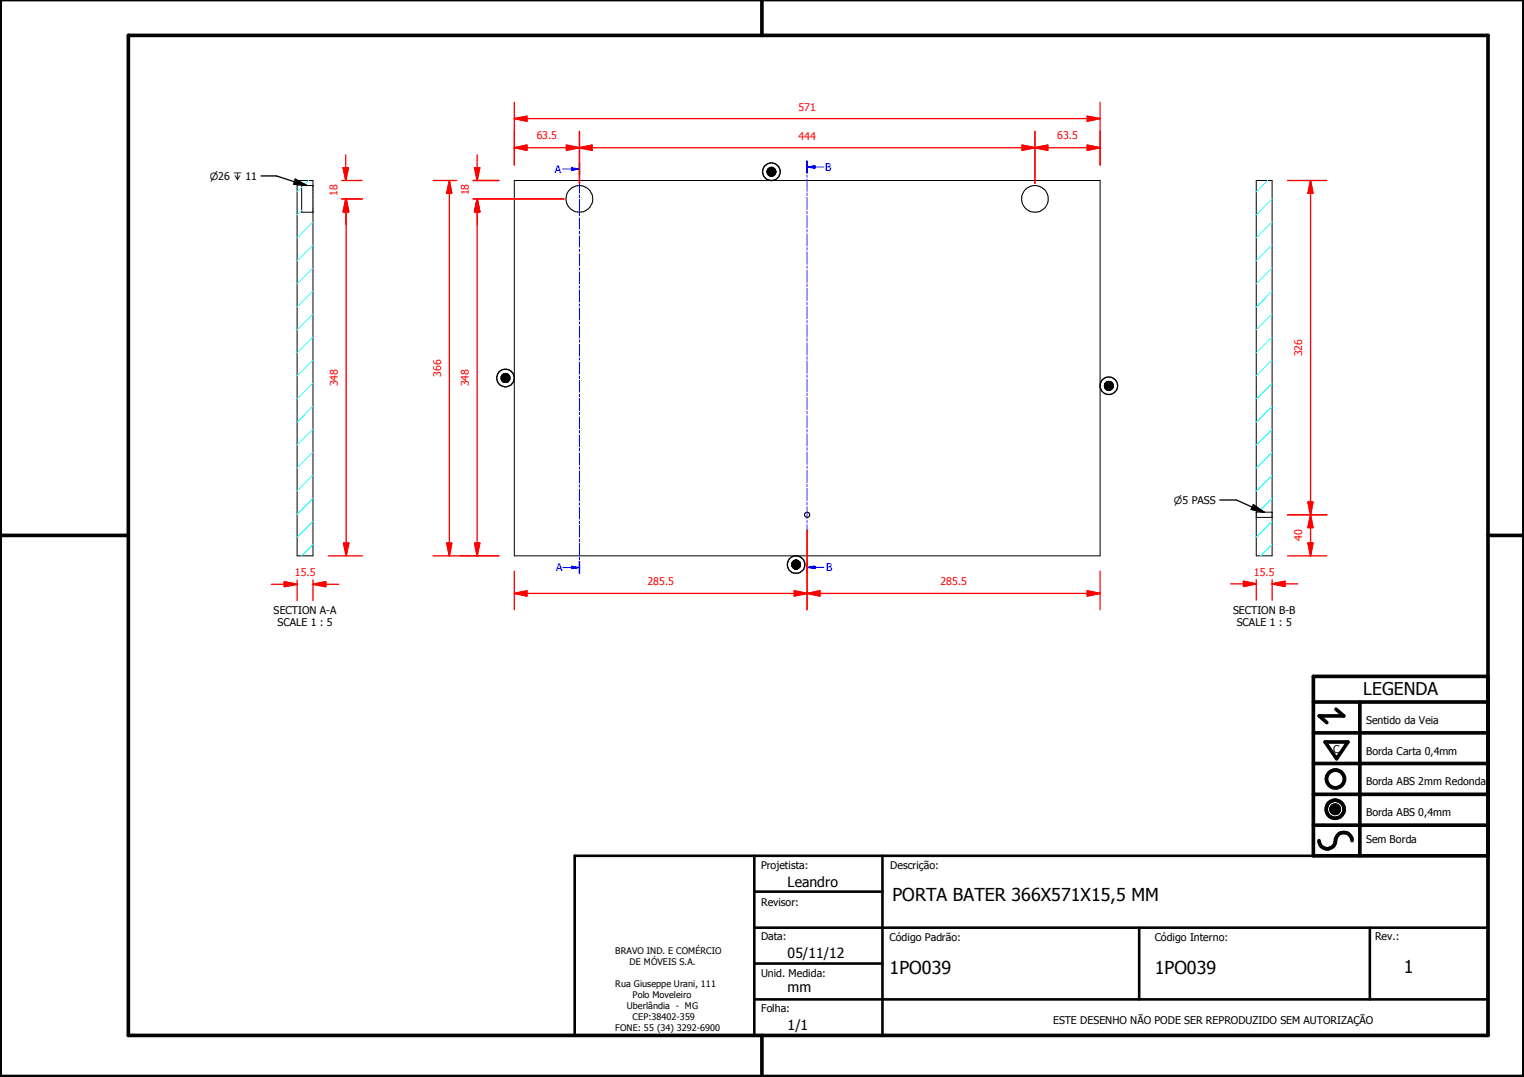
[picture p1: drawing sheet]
<svg xmlns="http://www.w3.org/2000/svg" width="297mm" height="210mm" viewBox="0 0 297 210" stroke-linecap="round" stroke-linejoin="round" font-family="sans-serif">
<g fill="none" stroke="#000" stroke-width=".19">
<path d="M57.9 35.2h3.1v73.1h-3.1zM61 36.2h-2.2v5.2h2.2M100.2 35.2h114.2v73.1h-114.2zM149.5 33.4h1.7zM149.5 33.4h1.7v.2zM149.5 33.4l1.7 .2h-1.7zM149.5 33.6h1.7zM149.5 33.6l1.7 .1zM149.5 33.7h1.7zM149.5 33.3l1.7 .1zM149.6 33.7h1.6zM149.6 33.7l1.5 .1z"/>
<path d="M149.6 33.8h1.5zM149.6 33.8l1.5 .1zM149.6 33.2l1.6 .1h-1.7zM149.6 33.2h1.6v.1zM149.6 33.1l1.6 .1zM149.6 33.9h1.5zM149.6 33.9l1.4 .1zM149.6 33.1h1.5h-1.5zM149.6 33.1h1.5zM149.7 34h1.3zM149.7 33l1.4 .1zM149.7 34l1.2 .1z"/>
<path d="M149.7 32.9l1.3 .1zM149.8 34.1h1.1zM149.8 34.1l1 .1zM149.8 32.9h1.2zM149.8 32.9h1.1zM149.9 34.2h.9zM149.9 32.8l1 .1zM149.9 32.8h.9zM149.9 34.2h.8zM150 34.2h.7zM150 34.2l.6 .1zM150 32.7l.8 .1h-.9z"/>
<path d="M150 32.7l.8 .1zM150 32.7h.7zM150.1 34.3h.5zM150.1 34.3h.4zM150.1 32.7h.6zM150.1 32.7h.5zM150.2 34.3h.3zM150.2 34.3h.2zM150.2 32.6l.4 .1zM150.2 32.6h.3zM150.3 34.3h.1zM150.3 32.6h.2z"/>
<path d="M150.3 32.6h.1zM244.9 35.2h3v73.1h-3zM97.7 73.6l1.7 .1zM97.7 73.7h1.7v.1zM97.7 73.7l1.7 .1h-1.7zM97.7 73.8l1.7 .1zM97.7 73.9h1.7zM97.7 73.9h1.7l-.1 .1zM97.7 73.9l1.6 .1h-1.6zM97.7 73.5l1.7 .1h-1.7zM97.7 73.5h1.7v.1zM97.7 73.4l1.7 .1z"/>
<path d="M97.7 74l1.6 .1zM97.7 73.4h1.7zM97.8 74.1h1.5zM97.8 74.1l1.4 .1zM97.8 73.2l1.5 .2h-1.6zM97.8 73.2h1.5v.2zM97.8 74.2h1.4zM97.8 74.2l1.3 .1zM97.8 73.2h1.5zM97.8 73.2h1.4zM97.9 74.3h1.2zM97.9 73.1l1.3 .1z"/>
<path d="M98 74.3h1.1zM98 74.3l1 .1zM98 73l1.1 .1h-1.2zM98 73l1.1 .1zM98 74.4h1zM98 73h1.1zM98 73h1zM98.1 74.4h.9zM98.1 74.4h.7zM98.1 72.9l.9 .1zM98.1 72.9h.9zM98.2 74.4h.6z"/>
<path d="M98.2 74.4l.6 .1zM98.2 72.9h.8zM98.2 72.9h.6zM98.3 74.5h.5zM98.3 74.5h.4zM98.3 72.9h.5zM98.3 74.5h.3zM98.3 72.9h.4zM98.4 74.5h.2zM98.4 72.9h.3zM98.4 72.9h.2zM215.3 75.2l1.7 .1z"/>
<path d="M215.3 75.1l1.7 .1zM215.3 75.3h1.7v.1zM215.3 75.3l1.7 .1h-1.7zM215.3 75.4h1.7zM215.3 75.4h1.6zM215.3 75.4l1.6 .1zM215.3 75l1.7 .1zM215.3 74.9l1.7 .1zM215.3 75.5l1.6 .1zM215.3 74.8l1.6 .1zM215.4 75.6h1.5zM215.4 75.6l1.4 .1z"/>
<path d="M215.4 74.8h1.5zM215.4 75.7h1.4zM215.4 75.7l1.3 .1zM215.4 74.7l1.5 .1zM215.5 75.8h1.2zM215.5 74.6l1.3 .1zM215.6 75.8h1.1zM215.6 75.8l1 .1zM215.6 74.5l1.1 .1h-1.2zM215.6 74.5l1.1 .1zM215.6 75.9h1zM215.6 75.9h.9z"/>
<path d="M215.6 74.5h1.1zM215.6 74.5h1zM215.7 75.9h.8zM215.7 75.9h.7zM215.7 74.5h.9zM215.7 74.5h.8zM215.8 75.9h.6zM215.8 75.9l.6 .1zM215.8 74.4l.7 .1zM215.8 74.4h.6zM215.9 76h.5zM215.9 76h.4z"/>
<path d="M215.9 74.4h.5zM215.9 76h.3zM215.9 74.4h.4zM216 76h.2zM216 74.4h.3zM216 74.4h.2zM244.9 99.8h3M154.3 109.9l1.7 .1zM154.3 110l1.7 .1zM154.3 110.1l1.7 .1zM154.3 110.2h1.7v.1zM154.3 110.2l1.7 .1h-1.7z"/>
<path d="M154.3 110.3h1.7zM154.3 110.3l1.6 .1zM154.3 109.9h1.7zM154.3 109.8l1.7 .1zM154.4 110.4h1.5zM154.4 109.7l1.6 .1zM154.4 110.4l1.5 .1zM154.4 109.6l1.5 .1zM154.5 110.5h1.4zM154.5 110.5l1.3 .1zM154.5 109.6h1.4zM154.5 110.6h1.3z"/>
<path d="M154.5 110.6l1.2 .1zM154.5 109.5l1.4 .1zM154.5 109.5h1.3zM154.6 110.7h1.1zM154.6 109.4l1.2 .1zM154.6 110.7h1zM154.6 109.3l1.1 .1zM154.6 109.3h1.1zM154.7 110.7h.9zM154.7 110.7l.8 .1zM154.7 109.3h1zM154.7 109.3h.9z"/>
<path d="M154.8 110.8h.7zM154.8 110.8h.6zM154.8 109.3h.8zM154.8 109.3h.7zM154.9 110.8h.5zM154.9 110.8l.5 .1zM154.9 109.2l.6 .1zM154.9 109.2h.5zM155 110.9h.4zM155 110.9h.2zM155 109.2h.4zM155.1 110.9h.1z"/>
<path d="M155.1 109.2h.3zM155.1 109.2h.1zM244.9 100.8h3M259.4 157.6l1.6 .1zM259.4 157.7l1.6 .1zM259.4 157.8l1.6 .1zM259.4 157.9h1.6v.1zM259.4 157.9l1.6 .1h-1.5zM259.4 157.6h1.6zM259.5 158h1.5zM259.5 158l1.4 .1zM259.5 157.5l1.5 .1z"/>
<path d="M259.5 158.1h1.4zM259.5 157.4l1.5 .1zM259.5 158.1l1.4 .1zM259.5 157.3l1.4 .1zM259.6 158.2h1.3zM259.6 158.2h1.2zM259.6 157.2l1.3 .1zM259.6 158.2l1.2 .1zM259.6 157.2h1.3zM259.7 158.3h1.1zM259.7 158.3l1 .1zM259.7 157.1l1.1 .1z"/>
<path d="M259.7 157.1h1.1zM259.8 158.4h.9zM259.8 158.4h.8zM259.8 157.1h1zM259.8 157.1h.9zM259.8 158.4l.8 .1zM259.8 157l.9 .1zM259.8 157h.8zM259.9 158.5h.7zM259.9 158.5h.6zM259.9 157h.7zM260 158.5h.5z"/>
<path d="M260 158.5h.4zM260 157h.6zM260.1 158.5h.3zM260.1 158.5h.2zM260.1 156.9l.4 .1zM260.1 156.9h.3zM260.1 156.9h.2z"/>
<circle cx="112.9" cy="38.8" r="2.61"/>
<circle cx="201.7" cy="38.8" r="2.61"/>
<circle cx="157.3" cy="100.3" r=".5"/>
</g>
<g fill="#000">
<path d="M149.5 33.3l1.7 .1zM149.6 33.2l1.6 .1h-1.7zM149.6 33.2h1.6v.1zM149.6 33.1l1.6 .1zM149.6 33.1h1.5h-1.5zM149.6 33.1h1.5zM149.7 33l1.4 .1zM149.7 32.9l1.3 .1zM149.8 32.9h1.2zM149.8 32.9h1.1zM149.9 32.8l1 .1zM149.9 32.8h.9z"/>
<path d="M150 32.7l.8 .1h-.9zM150 32.7l.8 .1zM150 32.7h.7zM150.1 32.7h.6zM150.1 32.7h.5zM150.2 32.6l.4 .1zM150.2 32.6h.3zM150.3 32.6h.2zM150.3 32.6h.1zM150.2 34.3h.2zM150.3 34.3h.1zM150.1 34.3h.4z"/>
<path d="M150.2 34.3h.3zM150 34.2l.6 .1zM150.1 34.3h.5zM149.9 34.2h.8zM150 34.2h.7zM149.9 34.2h.9zM149.8 34.1l1 .1zM149.7 34l1.2 .1zM149.8 34.1h1.1zM149.7 34h1.3zM149.6 33.9l1.4 .1zM149.6 33.8l1.5 .1z"/>
<path d="M149.6 33.9h1.5zM149.6 33.7l1.5 .1zM149.6 33.8h1.5zM149.5 33.6l1.7 .1zM149.5 33.7h1.7zM149.6 33.7h1.6zM149.5 33.4h1.7zM149.5 33.4h1.7v.2zM149.5 33.4l1.7 .2h-1.7zM149.5 33.6h1.7zM97.7 73.5l1.7 .1h-1.7zM97.7 73.5h1.7v.1z"/>
<path d="M97.7 73.4l1.7 .1zM97.7 73.4h1.7zM97.8 73.2l1.5 .2h-1.6zM97.8 73.2h1.5v.2zM97.8 73.2h1.5zM97.8 73.2h1.4zM97.9 73.1l1.3 .1zM98 73l1.1 .1h-1.2zM98 73l1.1 .1zM98 73h1.1zM98 73h1zM98.1 72.9l.9 .1z"/>
<path d="M98.1 72.9h.9zM98.2 72.9h.8zM98.2 72.9h.6zM98.3 72.9h.5zM98.3 72.9h.4zM98.4 72.9h.3zM98.4 72.9h.2zM98.3 74.5h.3zM98.4 74.5h.2zM98.3 74.5h.4zM98.2 74.4l.6 .1zM98.3 74.5h.5z"/>
<path d="M98.1 74.4h.7zM98.2 74.4h.6zM98 74.4h1zM98.1 74.4h.9zM98 74.3l1 .1zM97.9 74.3h1.2zM98 74.3h1.1zM97.8 74.2l1.3 .1zM97.8 74.1l1.4 .1zM97.8 74.2h1.4zM97.7 73.9l1.6 .1h-1.6zM97.7 74l1.6 .1z"/>
<path d="M97.8 74.1h1.5zM97.7 73.6l1.7 .1zM97.7 73.7h1.7v.1zM97.7 73.7l1.7 .1h-1.7zM97.7 73.8l1.7 .1zM97.7 73.9h1.7zM97.7 73.9h1.7l-.1 .1zM215.3 75l1.7 .1zM215.3 74.9l1.7 .1zM215.3 74.8l1.6 .1zM215.4 74.8h1.5zM215.4 74.7l1.5 .1z"/>
<path d="M215.5 74.6l1.3 .1zM215.6 74.5l1.1 .1h-1.2zM215.6 74.5l1.1 .1zM215.6 74.5h1.1zM215.6 74.5h1zM215.7 74.5h.9zM215.7 74.5h.8zM215.8 74.4l.7 .1zM215.8 74.4h.6zM215.9 74.4h.5zM215.9 74.4h.4zM216 74.4h.3z"/>
<path d="M216 74.4h.2zM215.9 76h.3zM216 76h.2zM215.9 76h.4zM215.8 75.9l.6 .1zM215.9 76h.5zM215.7 75.9h.7zM215.8 75.9h.6zM215.6 75.9h.9zM215.7 75.9h.8zM215.6 75.8l1 .1zM215.6 75.9h1z"/>
<path d="M215.5 75.8h1.2zM215.6 75.8h1.1zM215.4 75.7l1.3 .1zM215.4 75.6l1.4 .1zM215.4 75.7h1.4zM215.3 75.4l1.6 .1zM215.3 75.5l1.6 .1zM215.4 75.6h1.5zM215.3 75.4h1.6zM215.3 75.1l1.7 .1zM215.3 75.2l1.7 .1zM215.3 75.3h1.7v.1z"/>
<path d="M215.3 75.3l1.7 .1h-1.7zM215.3 75.4h1.7zM154.3 109.9h1.7zM154.3 109.8l1.7 .1zM154.4 109.7l1.6 .1zM154.4 109.6l1.5 .1zM154.5 109.6h1.4zM154.5 109.5l1.4 .1zM154.5 109.5h1.3zM154.6 109.4l1.2 .1zM154.6 109.3l1.1 .1zM154.6 109.3h1.1z"/>
<path d="M154.7 109.3h1zM154.7 109.3h.9zM154.8 109.3h.8zM154.8 109.3h.7zM154.9 109.2l.6 .1zM154.9 109.2h.5zM155 109.2h.4zM155.1 109.2h.3zM155.1 109.2h.1zM155 110.9h.2zM155.1 110.9h.1zM154.9 110.8l.5 .1z"/>
<path d="M155 110.9h.4zM154.8 110.8h.6zM154.9 110.8h.5zM154.7 110.7l.8 .1zM154.8 110.8h.7zM154.6 110.7h1zM154.7 110.7h.9zM154.6 110.7h1.1zM154.5 110.6l1.2 .1zM154.5 110.5l1.3 .1zM154.5 110.6h1.3zM154.4 110.4l1.5 .1z"/>
<path d="M154.5 110.5h1.4zM154.3 110.3l1.6 .1zM154.4 110.4h1.5zM154.3 110.2l1.7 .1h-1.7zM154.3 110.3h1.7zM154.3 109.9l1.7 .1zM154.3 110l1.7 .1zM154.3 110.1l1.7 .1zM154.3 110.2h1.7v.1zM259.4 157.6h1.6zM259.5 157.5l1.5 .1zM259.5 157.4l1.5 .1z"/>
<path d="M259.5 157.3l1.4 .1zM259.6 157.2l1.3 .1zM259.6 157.2h1.3zM259.7 157.1l1.1 .1zM259.7 157.1h1.1zM259.8 157.1h1zM259.8 157.1h.9zM259.8 157l.9 .1zM259.8 157h.8zM259.9 157h.7zM260 157h.6zM260.1 156.9l.4 .1z"/>
<path d="M260.1 156.9h.3zM260.1 156.9h.2zM260.1 158.5h.2zM260 158.5h.4zM260.1 158.5h.3zM259.9 158.5h.6zM260 158.5h.5zM259.8 158.4l.8 .1zM259.9 158.5h.7zM259.8 158.4h.8zM259.7 158.3l1 .1zM259.8 158.4h.9z"/>
<path d="M259.6 158.2l1.2 .1zM259.7 158.3h1.1zM259.6 158.2h1.2zM259.5 158.1l1.4 .1zM259.6 158.2h1.3zM259.5 158l1.4 .1zM259.5 158.1h1.4zM259.4 157.9l1.6 .1h-1.5zM259.5 158h1.5zM259.4 157.6l1.6 .1zM259.4 157.7l1.6 .1zM259.4 157.8l1.6 .1z"/>
<path d="M259.4 157.9h1.6v.1z"/>
</g>
<g fill="none" stroke="#000" stroke-width=".71">
<path d="M148.5 0v6.9M297 -.1v209.9h-297v-209.9M25 6.9h265v194.9h-265zM0 104.4h25M290 104.4h7M256 136.8h34M260.4 138.2l1.5 1.3h-4.8l1.5 1.3M265 136.8v30M290 131.8h-34v35h34M256 154.8h34M256 148.8h34M256 142.8h34"/>
<path d="M258.3 144.6h4.4l-2.2 3.3zM256 160.8h34M257.1 163.8a1.62 1.62 0 0 0 1.8 1.6 1.62 1.62 0 0 0 1.4-1.9 1.63 1.63 0 0 1 1.7-1.2 1.63 1.63 0 0 1 1.5 1.5M148.5 201.8v8"/>
<circle cx="260.2" cy="157.7" r="1.76"/>
<circle cx="260.2" cy="157.7" r=".82"/>
<circle cx="260.3" cy="151.8" r="1.76"/>
</g>
<path d="M112 166.8h178v35h-178zM147 173.8h25M147 166.8v35M172 166.8v35M147 194.8h143M147 180.8h143M147 187.8h25M222 180.8v14M267 180.8v14" fill="none" stroke="#000" stroke-width=".51"/>
<g fill="none" stroke="#00f" stroke-width=".19">
<path d="M111.4 32.9h1.5M112.9 31.8v2.3M112.9 34.5v.5M112.9 35.3v2.3M112.9 38v.5M112.9 38.9v2.3M112.9 41.6v.4M112.9 42.4v2.3M112.9 45.1v.5M112.9 45.9v2.3M112.9 48.6v.5M112.9 49.4v2.4"/>
<path d="M112.9 52.2v.4M112.9 53v2.3M112.9 55.7v.4M112.9 56.5v2.3M112.9 59.2v.4M112.9 60v2.4M112.9 62.7v.5M112.9 63.6v2.3M112.9 66.3v.4M112.9 67.1v2.3M112.9 69.8v.4M112.9 70.6v2.3"/>
<path d="M112.9 73.3v.5M112.9 74.2v2.3M112.9 76.8v.5M112.9 77.7v2.3M112.9 80.4v.4M112.9 81.2v2.3M112.9 83.9v.5M112.9 84.8v2.3M112.9 87.4v.5M112.9 88.3v2.3M112.9 91v.4M112.9 91.8v2.3"/>
<path d="M112.9 94.5v.5M112.9 95.3v2.4M112.9 98v.5M112.9 98.8v2.4M112.9 101.6v.4M112.9 102.4v2.3M112.9 105.1v.4M112.9 105.9v2.3M112.9 108.6v.5M112.9 109.4v2.4"/>
</g>
<path d="M112.9 31.8v2.3M112.9 109.4v2.4" fill="none" stroke="#00f" stroke-width=".3"/>
<path d="M111.4 32.7l1.5 .2-1.5 .3z" fill="#00f"/>
<path d="M109.7 32.9h1.7M111.4 32.7l1.5 .2-1.5 .3zM111.4 110.6h1.5" fill="none" stroke="#00f" stroke-width=".19"/>
<path d="M111.4 110.4l1.5 .2-1.5 .2z" fill="#00f"/>
<g fill="none" stroke="#00f" stroke-width=".19">
<path d="M157.3 31.4v2.3M157.3 34.1v.4M157.3 34.9v2.4M157.3 37.6v.5M157.3 38.5v2.3M157.3 41.2v.5M157.3 42v2.4M157.3 44.7v.5M157.3 45.6v2.3M157.3 48.3v.4M157.3 49.1v2.4M157.3 51.9v.4"/>
<path d="M157.3 52.7v2.3M157.3 55.4v.4M157.3 56.2v2.3M157.3 58.9v.5M157.3 59.8v2.3M157.3 62.5v.4M157.3 63.3v2.4M157.3 66v.5M157.3 66.8v2.4M157.3 69.6v.4M157.3 70.4v2.3M157.3 73.1v.4"/>
<path d="M157.3 73.9v2.4M157.3 76.6v.5M157.3 77.5v2.3M157.3 80.2v.4M157.3 81v2.4M157.3 83.7v.5M157.3 84.6v2.3M157.3 87.3v.5M157.3 88.1v2.4M157.3 90.8v.5M157.3 91.7v2.3M157.3 94.4v.4"/>
<path d="M157.3 95.2v2.3M157.3 97.9v.5M157.3 98.8v2.3M109.7 110.6h1.7M111.4 110.4l1.5 .2-1.5 .2zM157.3 101.5v.4M157.3 102.3v2.3M157.3 105v.5M157.3 105.8v2.4M157.3 108.5v.5M157.3 109.4v2.3M157.3 110.6h1.5"/>
</g>
<g fill="none" stroke="#0ff" stroke-width=".19">
<path d="M58.8 36.5l-.9 .9M60.2 35.2l-1.1 1M58.8 41l-.9 .9M61 56.7l-3.1 3.2M61 52.2l-3.1 3.1M61 47.8l-3.1 3M61 43.3l-3.1 3.1M61 79.2l-3.1 3.1M61 74.7l-3.1 3.1M61 70.2l-3.1 3.1M61 65.7l-3.1 3.1M61 61.2l-3.1 3.1"/>
<path d="M61 97.1l-3.1 3.1M61 92.6l-3.1 3.1M61 88.1l-3.1 3.1M61 83.7l-3.1 3M61 106.1l-2.2 2.2M61 101.6l-3.1 3.1"/>
</g>
<path d="M157.3 31.4v2.3M157.3 109.4v2.3" fill="none" stroke="#00f" stroke-width=".3"/>
<path d="M157.3 110.6l1.5-.3v.5z" fill="#00f"/>
<path d="M157.3 32.6h1.5M157.3 110.6l1.5-.3v.5zM158.8 110.6h1.8" fill="none" stroke="#00f" stroke-width=".19"/>
<path d="M157.3 32.6l1.5-.3v.5z" fill="#00f"/>
<path d="M157.3 32.6l1.5-.3v.5zM158.8 32.6h1.8" fill="none" stroke="#00f" stroke-width=".19"/>
<g fill="none" stroke="#0ff" stroke-width=".19">
<path d="M247.1 35.2l-2.2 2.2M247.9 38.8l-3 3.1M247.9 56.7l-3 3.2M247.9 52.2l-3 3.1M247.9 47.8l-3 3M247.9 43.3l-3 3.1M247.9 79.2l-3 3.1M247.9 74.7l-3 3.1M247.9 70.2l-3 3.1M247.9 65.7l-3 3.1M247.9 61.2l-3 3.1M247.9 97.1l-2.7 2.7"/>
<path d="M247.9 92.6l-3 3.1M247.9 88.1l-3 3.1M247.9 83.7l-3 3M247.9 106.1l-2.2 2.2M247.9 101.6l-3 3.1"/>
</g>
<path d="M100.2 28.8h2.5" fill="none" stroke="#f00" stroke-width=".25"/>
<path d="M100.2 28.8l2.5-.5v1z" fill="#f00"/>
<path d="M100.2 28.8l2.5-.5v1zM110.4 28.8h2.5" fill="none" stroke="#f00" stroke-width=".25"/>
<path d="M110.4 28.3l2.5 .5-2.5 .5z" fill="#f00"/>
<path d="M100.2 25.6v6.6M102.7 28.8h7.7M110.4 28.3l2.5 .5-2.5 .5zM112.9 28.8h2.5M112.9 25.6v10.2" fill="none" stroke="#f00" stroke-width=".25"/>
<path d="M112.9 28.8l2.5-.5v1z" fill="#f00"/>
<path d="M112.9 28.8l2.5-.5v1zM199.2 28.8h2.5" fill="none" stroke="#f00" stroke-width=".25"/>
<path d="M199.2 28.3l2.5 .5-2.5 .5z" fill="#f00"/>
<path d="M112.9 25.6v10.2M115.4 28.8h83.8M199.2 28.3l2.5 .5-2.5 .5zM201.7 28.8h2.5M201.7 25.6v10.2" fill="none" stroke="#f00" stroke-width=".25"/>
<path d="M201.7 28.8l2.5-.5v1z" fill="#f00"/>
<path d="M201.7 28.8l2.5-.5v1zM211.9 28.8h2.5" fill="none" stroke="#f00" stroke-width=".25"/>
<path d="M211.9 28.3l2.5 .5-2.5 .5z" fill="#f00"/>
<path d="M100.2 23.1h2.5M201.7 25.6v10.2M204.2 28.8h7.7M211.9 28.3l2.5 .5-2.5 .5zM214.4 25.6v6.6" fill="none" stroke="#f00" stroke-width=".25"/>
<path d="M100.2 23.1l2.5-.5v1z" fill="#f00"/>
<path d="M100.2 23.1l2.5-.5v1zM211.9 23.1h2.5" fill="none" stroke="#f00" stroke-width=".25"/>
<path d="M211.9 22.6l2.5 .5-2.5 .5z" fill="#f00"/>
<path d="M100.2 19.9v12.3M214.4 19.9v12.3M102.7 23.1h109.2M211.9 22.6l2.5 .5-2.5 .5zM93 105.8v2.5" fill="none" stroke="#f00" stroke-width=".25"/>
<path d="M92.5 105.8h1l-.5 2.5z" fill="#f00"/>
<path d="M93 38.8v2.5M92.5 105.8h1l-.5 2.5z" fill="none" stroke="#f00" stroke-width=".25"/>
<path d="M93 38.8l.5 2.5h-1z" fill="#f00"/>
<path d="M92.2 38.8h17.7M93 38.8l.5 2.5h-1zM93 38.8v67M89.8 108.3h7.4" fill="none" stroke="#f00" stroke-width=".25"/>
<path d="M93 38.8l.5 2.5h-1z" fill="#f00"/>
<path d="M93 38.8l.5 2.5h-1zM93 32.7v2.5" fill="none" stroke="#f00" stroke-width=".25"/>
<path d="M92.5 32.7h1l-.5 2.5z" fill="#f00"/>
<path d="M92.2 35.2h5M92.2 38.8h17.7M92.5 32.7h1l-.5 2.5zM93 30.2v2.5M93 41.3v2.5M87.6 105.8v2.5" fill="none" stroke="#f00" stroke-width=".25"/>
<path d="M87.1 105.8h.9l-.4 2.5z" fill="#f00"/>
<path d="M87.6 35.2v2.5M87.1 105.8h.9l-.4 2.5z" fill="none" stroke="#f00" stroke-width=".25"/>
<path d="M87.6 35.2l.4 2.5h-.9z" fill="#f00"/>
<path d="M84.4 35.2h4.6M87.6 35.2l.4 2.5h-.9zM87.6 37.7v68.1M92.2 35.2h5M84.4 108.3h12.8M100.2 115.7h2.5" fill="none" stroke="#f00" stroke-width=".25"/>
<path d="M100.2 115.7l2.5-.6v1.1z" fill="#f00"/>
<path d="M100.2 115.7l2.5-.6v1.1zM154.8 115.7h2.5" fill="none" stroke="#f00" stroke-width=".25"/>
<path d="M154.8 115.1l2.5 .6-2.5 .5z" fill="#f00"/>
<path d="M100.2 111.3v7.5M102.7 115.7h52.1M154.8 115.1l2.5 .6-2.5 .5zM157.3 115.7h2.5M157.3 103.3v15.5" fill="none" stroke="#f00" stroke-width=".25"/>
<path d="M157.3 115.7l2.5-.6v1.1z" fill="#f00"/>
<path d="M157.3 115.7l2.5-.6v1.1zM211.9 115.7h2.5" fill="none" stroke="#f00" stroke-width=".25"/>
<path d="M211.9 115.1l2.5 .6-2.5 .5z" fill="#f00"/>
<path d="M55.4 113.9h2.5M157.3 103.3v15.5M159.8 115.7h52.1M211.9 115.1l2.5 .6-2.5 .5zM214.4 111.3v7.5" fill="none" stroke="#f00" stroke-width=".25"/>
<g fill="none" stroke="#000" stroke-width=".25">
<circle cx="150.4" cy="33.5" r=".84"/>
<circle cx="150.4" cy="33.5" r="1.73"/>
<circle cx="98.5" cy="73.7" r="1.71"/>
<circle cx="98.5" cy="73.7" r=".86"/>
<circle cx="216.1" cy="75.2" r="1.71"/>
<circle cx="216.1" cy="75.2" r=".85"/>
<circle cx="155.2" cy="110" r="1.71"/>
<circle cx="155.2" cy="110" r=".85"/>
</g>
<path d="M55.4 113.4l2.5 .5-2.5 .4z" fill="#f00"/>
<path d="M55.4 113.4l2.5 .5-2.5 .4zM61 113.9h2.5" fill="none" stroke="#f00" stroke-width=".25"/>
<path d="M61 113.9l2.5-.5v.9z" fill="#f00"/>
<path d="M67.4 32.7v2.5M52.9 113.9h2.5M57.9 113v4.1M61 113.9l2.5-.5v.9zM61 113v4.1M63.5 113.9h2.5" fill="none" stroke="#f00" stroke-width=".25"/>
<path d="M66.9 32.7h1l-.5 2.5z" fill="#f00"/>
<path d="M66.9 32.7h1l-.5 2.5zM67.4 38.8v2.5" fill="none" stroke="#f00" stroke-width=".25"/>
<path d="M67.4 38.8l.5 2.5h-1z" fill="#f00"/>
<path d="M66.6 38.8h4M66.6 35.2h4M67.4 38.8l.5 2.5h-1zM67.4 30.2v2.5M67.5 38.8v2.5M67.4 41.3v2.5" fill="none" stroke="#f00" stroke-width=".25"/>
<path d="M67.5 38.8l.5 2.5h-1z" fill="#f00"/>
<path d="M67.5 38.8l.5 2.5h-1zM67.5 105.8v2.5" fill="none" stroke="#f00" stroke-width=".25"/>
<path d="M67 105.8h1l-.5 2.5z" fill="#f00"/>
<path d="M66.6 38.8h4.1M67.5 41.3v64.5M64 108.3h6.7M67 105.8h1l-.5 2.5zM242.4 113.8h2.5" fill="none" stroke="#f00" stroke-width=".25"/>
<path d="M50.9 34.3h3l5.9 1.9M57.6 34.9l2.2 1.3-2.5-.3z" fill="none" stroke="#000" stroke-width=".25"/>
<path d="M57.6 34.9l2.2 1.3-2.5-.3z" fill="#000"/>
<path d="M242.4 113.3l2.5 .5-2.5 .5z" fill="#f00"/>
<path d="M242.4 113.3l2.5 .5-2.5 .5zM247.9 113.8h2.5" fill="none" stroke="#f00" stroke-width=".25"/>
<path d="M247.9 113.8l2.5-.5v1z" fill="#f00"/>
<path d="M255.4 35.2v2.5M239.9 113.8h2.5M244.9 113v4M247.9 113.8l2.5-.5v1zM247.9 113v4M250.4 113.8h2.5" fill="none" stroke="#f00" stroke-width=".25"/>
<path d="M255.4 35.2l.5 2.5h-1z" fill="#f00"/>
<path d="M255.4 35.2l.5 2.5h-1zM255.4 97.8v2.5" fill="none" stroke="#f00" stroke-width=".25"/>
<path d="M254.9 97.8h1l-.5 2.5z" fill="#f00"/>
<path d="M250.9 35.2h7.7M255.4 37.7v60.1M254.9 97.8h1l-.5 2.5zM250.9 100.3h7.7M255.4 100.3v2.5" fill="none" stroke="#f00" stroke-width=".25"/>
<path d="M255.4 100.3l.5 2.5h-1z" fill="#f00"/>
<path d="M255.4 100.3l.5 2.5h-1zM255.4 105.8v2.5" fill="none" stroke="#f00" stroke-width=".25"/>
<path d="M254.9 105.8h1l-.5 2.5z" fill="#f00"/>
<path d="M250.9 108.3h7.7M250.9 100.3h7.7M254.9 105.8h1l-.5 2.5zM255.4 102.8v3" fill="none" stroke="#f00" stroke-width=".25"/>
<path d="M237.7 97.5h3.3l5.4 2.3M244.3 98.4l2.1 1.4-2.5-.5z" fill="none" stroke="#000" stroke-width=".25"/>
<path d="M244.3 98.4l2.1 1.4-2.5-.5z" fill="#000"/>
<g font-size="3.5">
<text x="173.9" y="175.7">PORTA BATER 366X571X15,5 MM</text>
<text x="173.4" y="189.7">1PO039</text>
<text x="225.1" y="189.7">1PO039</text>
<text x="273.6" y="189.7">1</text>
</g>
<text font-size="3.4" x="265.7" y="135.4">LEGENDA</text>
<g font-size="2.7">
<text x="153.5" y="172.8">Leandro</text>
<text x="153.5" y="186.6">05/11/12</text>
<text x="153.5" y="193.4">mm</text>
<text x="153.5" y="200.8">1/1</text>
</g>
<g font-size="2.1" fill="#f00">
<text x="155.7" y="21.5">571</text>
<text x="104.6" y="27.2">63.5</text>
<text x="155.7" y="27.2">444</text>
<text x="206.1" y="27.2">63.5</text>
<text x="65.8" y="38.1" transform="rotate(-90 65.8 38.1)">18</text>
<text x="91.4" y="38.1" transform="rotate(-90 91.4 38.1)">18</text>
<text x="253.8" y="69.5" transform="rotate(-90 253.8 69.5)">326</text>
<text x="65.9" y="75.3" transform="rotate(-90 65.9 75.3)">348</text>
<text x="86" y="73.4" transform="rotate(-90 86 73.4)">366</text>
<text x="91.4" y="75.3" transform="rotate(-90 91.4 75.3)">348</text>
<text x="253.8" y="105.5" transform="rotate(-90 253.8 105.5)">40</text>
<text x="57.5" y="112.2">15.5</text>
<text x="244.4" y="112.2">15.5</text>
<text x="126.2" y="114">285.5</text>
<text x="183.3" y="114">285.5</text>
</g>
<g font-size="2.1" fill="#00f">
<text x="108.1" y="33.7">A</text>
<text x="160.9" y="33.3">B</text>
<text x="108.4" y="111.4">A</text>
<text x="161" y="111.3">B</text>
</g>
<g font-size="2.1">
<text x="53.3" y="119.6">SECTION A-A</text>
<text x="240.3" y="119.6">SECTION B-B</text>
<text x="54.1" y="122.1">SCALE 1 : 5</text>
<text x="241" y="122.1">SCALE 1 : 5</text>
<text x="266.3" y="141.1">Sentido da Veia</text>
<text x="259.8" y="146.7">C</text>
<text x="266.3" y="147.2">Borda Carta 0,4mm</text>
<text x="266.3" y="153.1">Borda ABS 2mm Redonda</text>
<text x="266.3" y="159">Borda ABS 0,4mm</text>
<text x="266.3" y="164.4">Sem Borda</text>
<text x="148.4" y="169.3">Projetista:</text>
<text x="173.5" y="169.5">Descrição:</text>
<text x="148.4" y="176.6">Revisor:</text>
<text x="148.4" y="183.2">Data:</text>
<text x="173.4" y="183.3">Código Padrão:</text>
<text x="225.1" y="183.3">Código Interno:</text>
<text x="268" y="183.2">Rev.:</text>
<text x="148.4" y="190.5">Unid. Medida:</text>
<text x="148.4" y="197.2">Folha:</text>
<text x="205.3" y="199.5">ESTE DESENHO NÃO PODE SER REPRODUZIDO SEM AUTORIZAÇÃO</text>
</g>
<g font-size="1.9">
<text x="40.9" y="35.1">⌀26 ↧ 11</text>
<text x="228.8" y="98.3">⌀5 PASS</text>
</g>
<g font-size="1.8">
<text x="119.9" y="186">BRAVO IND. E COMÉRCIO</text>
<text x="122.7" y="188.1">DE MÓVEIS S.A.</text>
<text x="119.9" y="192.4">Rua Giuseppe Urani, 111</text>
<text x="122.2" y="196.7">Uberlândia - MG</text>
<text x="123.3" y="194.6">Polo Moveleiro</text>
<text x="119.9" y="201">FONE: 55 (34) 3292-6900</text>
<text x="123.3" y="198.8">CEP:38402-359</text>
</g>
</svg>
